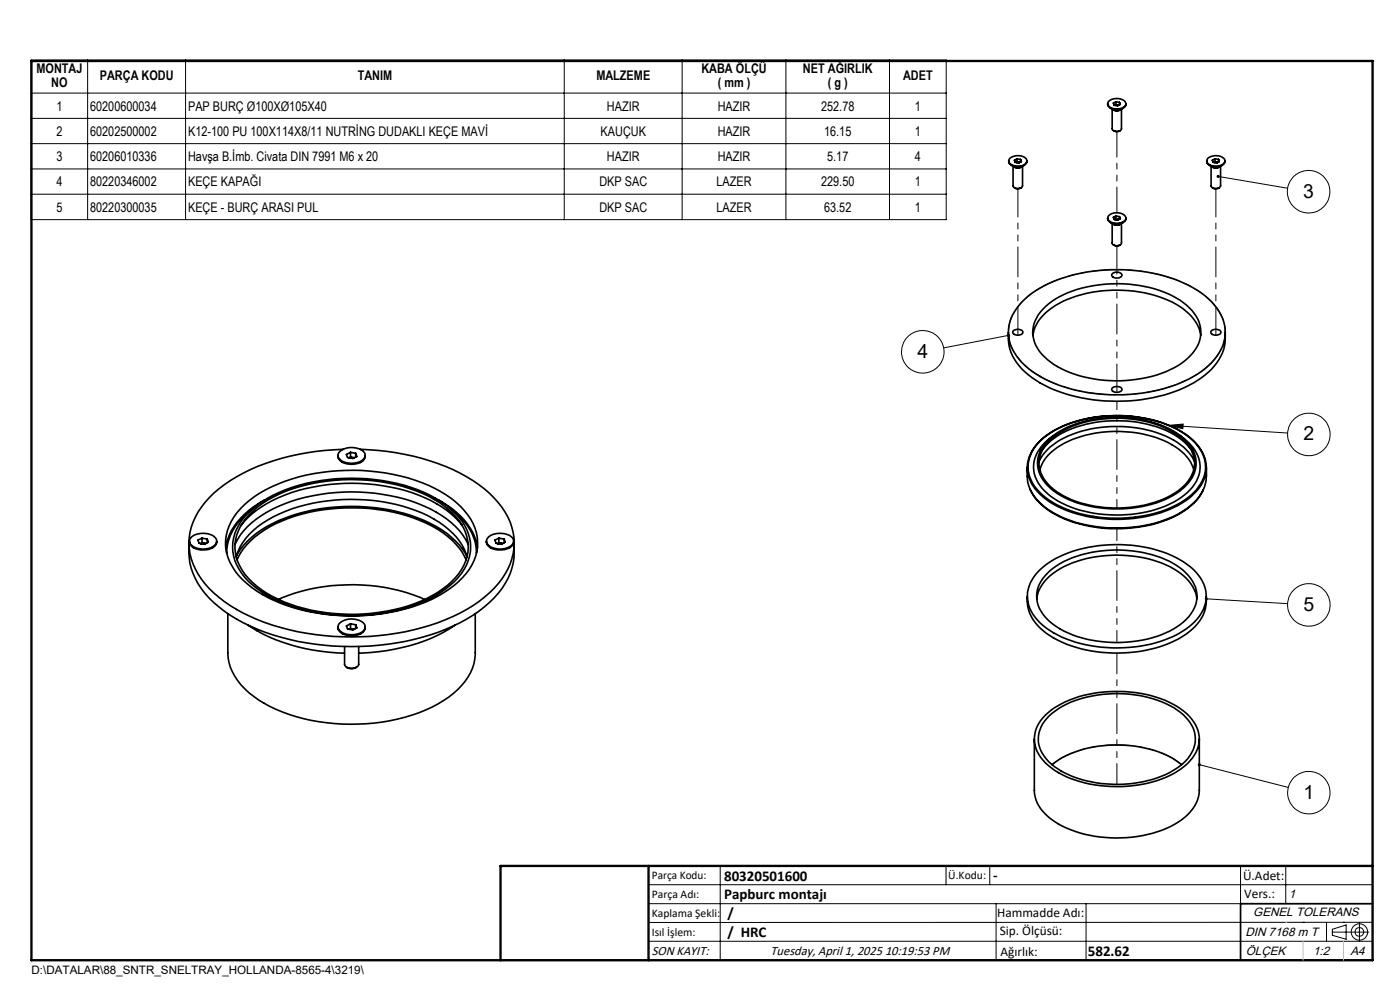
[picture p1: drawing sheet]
<svg xmlns="http://www.w3.org/2000/svg" width="297mm" height="210mm" viewBox="0 0 297 210" stroke-linecap="round" stroke-linejoin="round" font-family="sans-serif">
<g fill="none" stroke="#000" stroke-width=".35">
<path d="M214 34.1a1.77 1.77 0 0 0 2.3 1.3 1.4 1.4 0 0 0 1.5-1.3M214.3 33.5a2.61 2.61 0 0 1 3.5 .4 1.32 1.32 0 0 1-1.5 1.3 2.04 2.04 0 0 1-2.3-1.1zM214.6 35.1a2.01 2.01 0 0 0 2.7 0M214.9 35.3v4.1a1.18 1.18 0 0 0 2 0v-4.1M215.1 35.3a1.52 1.52 0 0 0 1.7 0M215.2 39.8a1.24 1.24 0 0 0 1.4 0M215.8 34.4l-.2 .1h.5M215.8 33.7l-.6 .3 .1 .4 .8 .2 .6-.3-.2-.5M215.8 33.7l.7 .1M215.8 33.7v.7M215.8 34.4l.3 .1M216.1 34.5h.2"/>
<path d="M216.5 33.8v.6M235 22a1.42 1.42 0 0 0 1.6 1.2 1.75 1.75 0 0 0 2.3-1.2M235.3 21.4a2.52 2.52 0 0 1 3.5 .4 1.27 1.27 0 0 1-1.5 1.3 2.04 2.04 0 0 1-2.3-1.1zM235.5 22.9a1.96 1.96 0 0 0 2.8 0M235.9 23.1v4.2a1.15 1.15 0 0 0 2 0v-4.2M236 23.2a1.38 1.38 0 0 0 1.8 0M236.2 27.7a1.26 1.26 0 0 0 1.4 0M236.7 22.3l-.1 .1 .5-.1M236.7 21.6v.7M236.7 21.6l-.5 .3 .2 .4 .7 .1 .6-.3-.2-.4M236.7 21.6l.8 .1M236.7 22.3h.4"/>
<path d="M237.1 22.3l.1 .1M237.1 22.3l.2 .1M237.5 21.7v.5M256 34.1a1.75 1.75 0 0 0 2.3 1.3 1.4 1.4 0 0 0 1.6-1.3M256.3 33.5a2.67 2.67 0 0 1 3.5 .4 1.33 1.33 0 0 1-1.5 1.3 1.96 1.96 0 0 1-2.3-1.1zM256.6 35.1a2.01 2.01 0 0 0 2.7 0M256.9 35.3v4.1a1.18 1.18 0 0 0 2 0v-4.1M257 35.3a1.52 1.52 0 0 0 1.8 0M257.2 39.8a1.24 1.24 0 0 0 1.4 0M257.6 34.5h.5M257.8 33.7l-.6 .3 .2 .4 .7 .2 .6-.3-.2-.5M257.8 33.7l.7 .1"/>
<path d="M257.8 33.7v.7M257.8 34.4l-.2 .1M257.8 34.4l.3 .1M258.1 34.5h.2zM258.5 33.8v.6M235 46.2a1.56 1.56 0 0 0 2 1.3 1.66 1.66 0 0 0 1.9-1.3M235.3 45.6a2.52 2.52 0 0 1 3.5 .4l.1 .2a2.1 2.1 0 0 1-2.7 1.1 1.02 1.02 0 0 1-1-.5 1.02 1.02 0 0 1 .1-1.2zM235.5 47.2a2.05 2.05 0 0 0 2.8 0M235.9 47.4v4.1a1.11 1.11 0 0 0 2 0v-4.1M236 58.1a1.33 1.33 0 0 1 2 .2 1.26 1.26 0 0 1-2.2 0zM236 47.5a1.52 1.52 0 0 0 1.8 0M236.2 52a1.26 1.26 0 0 0 1.4 0"/>
<path d="M236.7 46.5l-.1 .1h.5M236.7 45.8l-.5 .3 .2 .5 .7 .1 .6-.3-.2-.4M236.7 45.8l.8 .2M236.7 45.8v.7M236.7 46.5l.4 .1M237.1 46.6h.1M237.1 46.6h.2M237.5 46v.5M213.9 70.5a9.9 9.9 0 0 0 4.3 9 29.8 29.8 0 0 0 17.4 5.6 33.1 33.1 0 0 0 18.5-4.4 11.4 11.4 0 0 0 5.8-8.1v-2.1M215 70.2a1.32 1.32 0 0 1 2 .3 1.23 1.23 0 0 1-2.2 0zM216.8 64.1a25.5 25.5 0 0 1 15-6.6 34.7 34.7 0 0 1 22.3 4.1 11.6 11.6 0 0 1 5.8 8.1 10 10 0 0 1-4.2 8.5 30.7 30.7 0 0 1-18.8 5.5 31.6 31.6 0 0 1-18-4.9 10.7 10.7 0 0 1-5-8.3 9.1 9.1 0 0 1 2.9-6.4zM219.1 71.1a9.4 9.4 0 0 1 5.6-6.8 28 28 0 0 1 24.8 .2 9.3 9.3 0 0 1 5.2 6.6"/>
<path d="M221.8 65a22.1 22.1 0 0 1 14.3-4.8 23.5 23.5 0 0 1 15.6 4.5 7 7 0 0 1 2.5 8.2 12.8 12.8 0 0 1-7.8 6.3 28.3 28.3 0 0 1-22.1-1.5 9.5 9.5 0 0 1-5.2-6.4 7.2 7.2 0 0 1 2.7-6.3zM257 70.2a1.33 1.33 0 0 1 2 .3 1.23 1.23 0 0 1-2.1 0zM71.7 96.6a2.16 2.16 0 0 0 2.3 1.9 3.1 3.1 0 0 0 3.4-1.4l.1-.5M71.9 96a4 4 0 0 1 5.4-.1 1.56 1.56 0 0 1-1.6 2.2 3.5 3.5 0 0 1-3.9-1.2l-.1-.3zM72.5 98l.2 .1M72.8 95.3a48.9 48.9 0 0 0-22.6 5.8 19.8 19.8 0 0 0-9.6 10.8 13.1 13.1 0 0 0 3.8 12.9 34.7 34.7 0 0 0 17 8.8 55.7 55.7 0 0 0 34.7-2.8 24.7 24.7 0 0 0 11-9 12.4 12.4 0 0 0-1.4-15.2 32.2 32.2 0 0 0-16.1-9.3 54.6 54.6 0 0 0-13.2-2M74.4 97l-.3 .1h.8M74.4 95.9v1.1M74.4 95.9l-.9 .5 .2 .6 1.1 .3 .9-.5-.2-.6M74.4 95.9l1.1 .3M74.4 97l.5 .1M74.9 97.1h.2z"/>
<path d="M75.5 96.2v.7M76.6 98l-.2 .1M217.9 99.2a8.8 8.8 0 0 0 4 8.6 27.7 27.7 0 0 0 18.8 4 21.6 21.6 0 0 0 12.8-5.4 8.3 8.3 0 0 0 2.4-7.2M220.5 97.9a11.6 11.6 0 0 1 7-5.8 26.5 26.5 0 0 1 22.2 1.7 9.7 9.7 0 0 1 3.7 4.1M220.6 99.7a9.9 9.9 0 0 1 6.1-6.1 26 26 0 0 1 21.9 .7 9.3 9.3 0 0 1 4.7 5.4M220.9 93.3a24.2 24.2 0 0 1 15.6-5.1 25.2 25.2 0 0 1 16 4.7 7.5 7.5 0 0 1 2.8 8.4 12.5 12.5 0 0 1-7.5 6.6 30 30 0 0 1-23.8-.9 10.4 10.4 0 0 1-5.9-7.2 8 8 0 0 1 2.8-6.5zM221.3 95.2a15.9 15.9 0 0 1 10.2-5.4 25.6 25.6 0 0 1 18.2 2.8l1.4 1 1.5 1.6M222.4 93.4a20.5 20.5 0 0 1 13.4-4.9 22.7 22.7 0 0 1 15.1 4.3 6.5 6.5 0 0 1 2 8.6 14 14 0 0 1-8.5 5.6 26.8 26.8 0 0 1-19.4-1.9 8.4 8.4 0 0 1-4.9-6.9 6.9 6.9 0 0 1 2.3-4.8zM222.5 93.7a19.2 19.2 0 0 1 12.1-4.9 23.3 23.3 0 0 1 15.4 3.7 6.8 6.8 0 0 1 3.1 7.7 11.6 11.6 0 0 1-7.2 6 26.3 26.3 0 0 1-20.3-1 8.7 8.7 0 0 1-5.2-6.7 6.8 6.8 0 0 1 2.1-4.8zM223.3 92.5a8.4 8.4 0 0 0-4 6.7 9 9 0 0 0 5.1 7.1 27.9 27.9 0 0 0 24.6 .2 10.2 10.2 0 0 0 5.5-6.3 7.5 7.5 0 0 0-3.3-7.1l-.7-.6M236 82.3a1.36 1.36 0 0 1 2 .3 1.3 1.3 0 0 1-2.2 0zM254.8 95.5a15 15 0 0 0-8.5-5.9 30.4 30.4 0 0 0-22.6 1.7 12.9 12.9 0 0 0-4.7 4.3"/>
<path d="M254.8 95.6a7.2 7.2 0 0 1-1.9 9.5 23.5 23.5 0 0 1-14.5 5 26.8 26.8 0 0 1-16.5-4.2 8.8 8.8 0 0 1-4-6.9l.4-2 .6-1.3M40.1 115.2a15.2 15.2 0 0 0 6.4 13.6 42.1 42.1 0 0 0 22.3 8.1 53.7 53.7 0 0 0 28.8-4.8 22.8 22.8 0 0 0 10.1-9.3 13.8 13.8 0 0 0 1.4-7.6M40.2 114.8a1.79 1.79 0 0 0 1.8 1.7 3.5 3.5 0 0 0 3.9-1.2l.1-.5M40.7 113.9a4.1 4.1 0 0 1 5.1 .3 1.32 1.32 0 0 1-1.1 2 3.7 3.7 0 0 1-4.4-1.1 1.16 1.16 0 0 1 .4-1.2zM41 116.2l.2 .1M42.9 115.2l-.3 .1h.8M42.9 114.2l-.9 .4 .2 .6 1.1 .3 .9-.5-.2-.6M42.9 114.2l1.1 .2M42.9 114.2v1M42.9 115.2l.5 .1M43.4 115.3h.2zM44 114.4v.7"/>
<path d="M45.1 116.2l-.1 .1M49.8 115.5a16 16 0 0 1 8-7.5 40.3 40.3 0 0 1 33.6 0 16.1 16.1 0 0 1 7.9 7.5M50.1 118.1a13.4 13.4 0 0 1 6.7-7.8 38 38 0 0 1 25.6-3.6 26.2 26.2 0 0 1 13.7 6.4 10.7 10.7 0 0 1 3 5M50.2 117.9a17.8 17.8 0 0 1 8.9-7.5 40.8 40.8 0 0 1 32.3 .7 17.4 17.4 0 0 1 7.6 6.8M50.3 118.7a16.1 16.1 0 0 1 8.1-7.6 40.1 40.1 0 0 1 32-.1 16.1 16.1 0 0 1 8.5 7.7M51.1 107.8a28.3 28.3 0 0 1 15.5-7.3 42.9 42.9 0 0 1 25.7 3.1 16.5 16.5 0 0 1 8.5 8.4 9.8 9.8 0 0 1-2.7 10.5 27.7 27.7 0 0 1-15.5 7.4 42.5 42.5 0 0 1-25.7-3.1 16.7 16.7 0 0 1-8.5-8.4 10 10 0 0 1 2.7-10.6zM51.1 111.5a22.6 22.6 0 0 1 12.2-7.5 41.1 41.1 0 0 1 28.1 2.2l1.2 .6a17.7 17.7 0 0 1 5.5 4.7M52.7 108.7a28.8 28.8 0 0 1 17-7 39.5 39.5 0 0 1 21.5 3.3 15.4 15.4 0 0 1 8.1 8.2 9.9 9.9 0 0 1-3.7 10.9 31 31 0 0 1-17.7 6.4 38.3 38.3 0 0 1-21.2-4.2 13.7 13.7 0 0 1-7.1-8.4 9.7 9.7 0 0 1 3.1-9.2zM52.9 109.1a26.7 26.7 0 0 1 15-6.8 39.3 39.3 0 0 1 23 3 15 15 0 0 1 8 8 9.3 9.3 0 0 1-3.1 10 27.6 27.6 0 0 1-15.3 6.6 37.7 37.7 0 0 1-24-4.1 12.7 12.7 0 0 1-6.5-8.5 9.4 9.4 0 0 1 2.9-8.2zM54.2 107.4a13.4 13.4 0 0 0-6.1 9.1v.8M56.2 106a15.7 15.7 0 0 0-7.9 8.5l-.4 1.7M93 106a16.4 16.4 0 0 1 7.8 8l.5 2.2"/>
<path d="M95 107.4a13.3 13.3 0 0 1 6 8.6l.1 1.3M103.2 114.8a1.79 1.79 0 0 0 1.8 1.7 3.5 3.5 0 0 0 3.9-1.2l.1-.5M103.7 113.9a4.1 4.1 0 0 1 5.1 .3 1.31 1.31 0 0 1-1.1 2 3.7 3.7 0 0 1-4.4-1.1 1.16 1.16 0 0 1 .4-1.2zM104 116.2l.2 .1M105.8 114.2l-.8 .4 .2 .6 1.1 .3 .9-.5-.2-.6M105.8 114.2l1.2 .2M105.8 114.2v1M105.8 115.2l-.2 .1M105.8 115.2l.6 .1M106.4 115.3h-.8M106.4 115.3h.2M107 114.4v.7"/>
<path d="M108.1 116.2l-.2 .1M218.5 103.8a13 13 0 0 0 7.3 6.3 30.3 30.3 0 0 0 23.9-.8 11.6 11.6 0 0 0 5.6-5.5M48.3 130.2v8.3a11.6 11.6 0 0 0 5.5 9.2 34.1 34.1 0 0 0 18.9 5.9 38.1 38.1 0 0 0 21.3-4.9 13.2 13.2 0 0 0 6.7-8.9l.1-9.6M52.6 132.6a38.9 38.9 0 0 0 20.5 6M59.1 127.2a40.1 40.1 0 0 1 31 0M71.7 133a2.16 2.16 0 0 0 2.3 1.8 3.1 3.1 0 0 0 3.4-1.3l.1-.5M71.9 132.4a4 4 0 0 1 5.4-.1 1.56 1.56 0 0 1-1.6 2.2 3.5 3.5 0 0 1-3.9-1.2l-.1-.3zM72.5 134.4l.2 .1M73.1 137.2v3.7a1.68 1.68 0 0 0 2.6 .6l.4-.6v-3.7M74.4 133.3l-.3 .2 .8-.1M74.4 132.3l-.9 .5 .2 .6 1.1 .2 .9-.4-.2-.7M74.4 132.3l1.1 .2"/>
<path d="M74.4 132.3v1M74.4 133.3l.5 .1M74.9 133.4l.2 .1zM75.5 132.5v.8M76.6 134.4l-.2 .1M96.6 132.6a37.8 37.8 0 0 1-20.5 6M217.9 126.5a8.8 8.8 0 0 0 4.8 8.3 28.7 28.7 0 0 0 20.3 3.2 18.1 18.1 0 0 0 11.5-6.3 7.6 7.6 0 0 0 1.4-5.2M220 127a8.7 8.7 0 0 1 4.9-6.4 26.5 26.5 0 0 1 24.1 0 8.7 8.7 0 0 1 4.9 6.4M220.3 121.1a21.6 21.6 0 0 1 12.9-5.4 27.3 27.3 0 0 1 18.7 4.1 8.1 8.1 0 0 1 3.8 8.2 10.8 10.8 0 0 1-5.8 6.5 29.9 29.9 0 0 1-26.4-.3 10 10 0 0 1-5.6-7.2 7.7 7.7 0 0 1 2.4-5.9zM222.8 121a22.4 22.4 0 0 1 14.1-4.3 22.7 22.7 0 0 1 14.2 4.3 7.1 7.1 0 0 1 2.7 6.8 10.4 10.4 0 0 1-6.5 6.5 26.8 26.8 0 0 1-22.4-.9 8.5 8.5 0 0 1-5-6.9 7.2 7.2 0 0 1 2.9-5.5zM73.5 141.5a1.88 1.88 0 0 0 2.1 0M219.4 156.8v10.8a8.1 8.1 0 0 0 4.4 6.7 27 27 0 0 0 21.7 2.2 13 13 0 0 0 8.5-6.6l.4-2v-11.1"/>
<path d="M221.7 151.8a20.9 20.9 0 0 1 13.7-5.1 23.8 23.8 0 0 1 15.7 4.2 7.1 7.1 0 0 1 2.9 8.1 12.4 12.4 0 0 1-7.5 6.2 27.9 27.9 0 0 1-22-1.3 9.5 9.5 0 0 1-5-6.4 6.7 6.7 0 0 1 2.2-5.7zM222.6 151.8a20.1 20.1 0 0 1 12.5-4.6 23.1 23.1 0 0 1 15.4 4 6.6 6.6 0 0 1 2.8 7.2 9.6 9.6 0 0 1-5.2 5.5 26.1 26.1 0 0 1-23-.3 8.3 8.3 0 0 1-4.8-6.9 6.8 6.8 0 0 1 2.3-4.9zM223.2 162.2a22.6 22.6 0 0 1 15.2-4.1 20.6 20.6 0 0 1 12.2 4.1M291.2 191.7h-28v12M106.2 203.7h185"/>
</g>
<path d="M250.7 162.2a23.2 23.2 0 0 0-16.6-4 20.4 20.4 0 0 0-10.9 4" fill="none" stroke="#000" stroke-width=".21" stroke-dasharray="6.3 1.3 1.3 1.3 1.3 1.3" stroke-dashoffset="1.2"/>
<path d="M220.7 79.8a36.4 36.4 0 0 0 27.4 2.3 19.1 19.1 0 0 0 10.6-7.3 8.5 8.5 0 0 0-1.6-10.8 25.4 25.4 0 0 0-15-6.5 35.3 35.3 0 0 0-21.4 3.6 12.1 12.1 0 0 0-6.7 8.6 9.8 9.8 0 0 0 4.2 8.4l2.5 1.7" fill="none" stroke="#000" stroke-width=".21" stroke-dasharray="6.3 1.3 1.3 1.3 1.3 1.3" stroke-dashoffset="2.3"/>
<path d="M236.9 85.1v22.6" fill="none" stroke="#000" stroke-width=".21" stroke-dasharray="6.3 1.3 1.3 1.3 1.3 1.3" stroke-dashoffset="4.6"/>
<path d="M236.9 112.1v24.2" fill="none" stroke="#000" stroke-width=".21" stroke-dasharray="6.3 1.3 1.3 1.3 1.3 1.3" stroke-dashoffset="3.8"/>
<path d="M236.9 138.5v27.9" fill="none" stroke="#000" stroke-width=".21" stroke-dasharray="6.3 1.3 1.3 1.3 1.3 1.3" stroke-dashoffset="2"/>
<path d="M236.9 27.9v17.2" fill="none" stroke="#000" stroke-width=".21" stroke-dasharray="6.3 1.3 1.3 1.3 1.3 1.3" stroke-dashoffset=".9"/>
<path d="M215.9 40v31.1M236.9 52.1v31.1M257.9 40v31.1" fill="none" stroke="#000" stroke-width=".21" stroke-dasharray="6.3 1.3 1.3 1.3 1.3 1.3" stroke-dashoffset=".3"/>
<g fill="none" stroke="#000" stroke-width=".21">
<path d="M6.6 12.7h194.1v33.9h-194.1zM6.6 19.7h194.1M18.6 12.7v33.9M39.4 12.7v33.9M119.7 12.7v33.9M144.7 12.7v33.9M166.7 12.7v33.9M188.7 12.7v33.9M6.6 25.1h194.1M6.6 30.5h194.1M6.6 35.8h194.1M258.4 37.4l14.8 2.5"/>
<path d="M6.6 41.2h194.1M213.9 71.1l-13.7 2.7M248 90.2l3-.3-.1 1zM248 90.2l25.2 1.7M255.9 127l17.3 1M254.4 162.2l18.9 4.8M137.6 187.7h153.6M137.6 191.7h153.6M137.6 199.7h153.6M152.8 183.7v20M200.7 183.7v4M210 183.7v4"/>
<path d="M211.3 191.7v12M230.4 191.7v12M263.2 183.7v20M272.8 183.7v8M276.4 195.6h.1M281.4 195.6v4.1M282.6 197.7h7.8M282.6 197.1l3-.9v3l-3-.8zM285 195.6h.1M288.4 195.8v3.8M291.2 195.6l-153.6 .1"/>
<circle cx="277.6" cy="40.7" r="4.5"/>
<circle cx="195.8" cy="74.6" r="4.5"/>
<circle cx="277.7" cy="92.2" r="4.5"/>
<circle cx="277.7" cy="128.3" r="4.5"/>
<circle cx="277.7" cy="168.1" r="4.5"/>
<circle cx="288.4" cy="197.7" r="1.74"/>
<circle cx="288.4" cy="197.7" r=".93"/>
</g>
<path d="M6.7 12.9h284.5v190.8h-284.5zM137.6 183.7v20M291.2 183.7h-185v20" fill="none" stroke="#000" stroke-width=".5"/>
<path d="M272.8 195.6h.1M276.4 199.7v4M285 199.7v4" fill="none" stroke="#c0c0c0" stroke-width=".21"/>
<path d="M258.2 37.1l-.1 .3h.3h-.3a.33 .33 0 0 0 .3 .3 .33 .33 0 0 0 .3-.4 .33 .33 0 0 0-.5-.2zM248 90.2l3-.3-.1 1zM255.6 126.9v.1h.3h-.3a.34 .34 0 0 0 .5 .3 .34 .34 0 0 0 .1-.5 .34 .34 0 0 0-.6 .1zM254.2 161.9l-.1 .2 .3 .1-.3-.1a.34 .34 0 0 0 .4 .4 .34 .34 0 0 0 .3-.4 .34 .34 0 0 0-.6-.2zM213.7 70.9a.34 .34 0 0 0 .1 .6 .34 .34 0 0 0 .4-.4h-.3h.3l-.2-.3z" fill="#000"/>
<g font-size="4.1">
<text x="276.5" y="41.9">3</text>
<text x="194.6" y="75.9">4</text>
<text x="276.5" y="93.4">2</text>
<text x="276.5" y="129.6">5</text>
<text x="276.5" y="169.4">1</text>
</g>
<g font-size="3.2">
<text x="153.6" y="190.8">Papburc montajı</text>
<text x="153.6" y="186.8">80320501600</text>
<text x="210.7" y="186.6">-</text>
<text x="154.3" y="194.8">/</text>
<text x="154.3" y="198.8">/ HRC</text>
<text x="230.8" y="202.8">582.62</text>
</g>
<g font-size="2.8">
<text x="7.7" y="15.6">MONTAJ</text>
<text x="21.2" y="17">PARÇA KODU</text>
<text x="75.9" y="17">TANIM</text>
<text x="126.5" y="17">MALZEME</text>
<text x="148.8" y="15.6">KABA ÖLÇÜ</text>
<text x="170.3" y="15.6">NET AĞIRLIK</text>
<text x="191.6" y="17">ADET</text>
<text x="10.9" y="18.4">NO</text>
<text x="12" y="23.4">1</text>
<text x="19.1" y="23.4">60200600034</text>
<text x="39.9" y="23.4">PAP BURÇ Ø100XØ105X40</text>
<text x="128.8" y="23.4">HAZIR</text>
<text x="152.3" y="18.4">( mm )</text>
<text x="152.3" y="23.4">HAZIR</text>
<text x="174.2" y="23.4">252.78</text>
<text x="175.6" y="18.4">( g )</text>
<text x="194.1" y="23.4">1</text>
<text x="12" y="28.8">2</text>
<text x="19.1" y="28.8">60202500002</text>
<text x="39.9" y="28.8">K12-100 PU 100X114X8/11 NUTRİNG DUDAKLI KEÇE MAVİ</text>
<text x="127.4" y="28.8">KAUÇUK</text>
<text x="152.3" y="28.8">HAZIR</text>
<text x="174.8" y="28.8">16.15</text>
<text x="194.1" y="28.8">1</text>
<text x="12" y="34.2">3</text>
<text x="19.1" y="34.2">60206010336</text>
<text x="39.9" y="34.2">Havşa B.İmb. Civata DIN 7991 M6 x 20</text>
<text x="128.8" y="34.2">HAZIR</text>
<text x="152.3" y="34.2">HAZIR</text>
<text x="175.5" y="34.2">5.17</text>
<text x="194.1" y="34.2">4</text>
<text x="12" y="39.6">4</text>
<text x="19.1" y="39.6">80220346002</text>
<text x="39.9" y="39.6">KEÇE KAPAĞI</text>
<text x="127.2" y="39.6">DKP SAC</text>
<text x="152" y="39.6">LAZER</text>
<text x="174.2" y="39.6">229.50</text>
<text x="194.1" y="39.6">1</text>
<text x="12" y="44.9">5</text>
<text x="19.1" y="44.9">80220300035</text>
<text x="39.9" y="44.9">KEÇE - BURÇ ARASI PUL</text>
<text x="127.2" y="44.9">DKP SAC</text>
<text x="152" y="44.9">LAZER</text>
<text x="174.8" y="44.9">63.52</text>
<text x="194.1" y="44.9">1</text>
<text x="263.7" y="186.7">Ü.Adet:</text>
<text x="263.9" y="190.5">Vers.:</text>
<text x="211.5" y="194.5">Hammadde Adı:</text>
<text x="138.3" y="202.6">SON KAYIT:</text>
<text x="163.5" y="202.6">Tuesday, April 1, 2025 10:19:53 PM</text>
<text x="212.1" y="198.4">Sip. Ölçüsü:</text>
<text x="212.2" y="202.7">Ağırlık:</text>
</g>
<g font-size="2.6">
<text x="273.4" y="190.4">1</text>
<text x="265.9" y="194.4">GENEL TOLERANS</text>
<text x="264.2" y="198.5">DIN 7168 m T</text>
<text x="264.3" y="202.6">ÖLÇEK</text>
<text x="278.5" y="202.6">1:2</text>
<text x="286.5" y="202.6">A4</text>
</g>
<g font-size="2.5">
<text x="138.3" y="186.4">Parça Kodu:</text>
<text x="138.3" y="190.5">Parça Adı:</text>
<text x="201.2" y="186.5">Ü.Kodu:</text>
<text x="138.3" y="194.5">Kaplama Şekli:</text>
<text x="138.3" y="198.6">Isıl İşlem:</text>
<text x="6.7" y="206.7">D:\DATALAR\88_SNTR_SNELTRAY_HOLLANDA-8565-4\3219\</text>
</g>
</svg>
